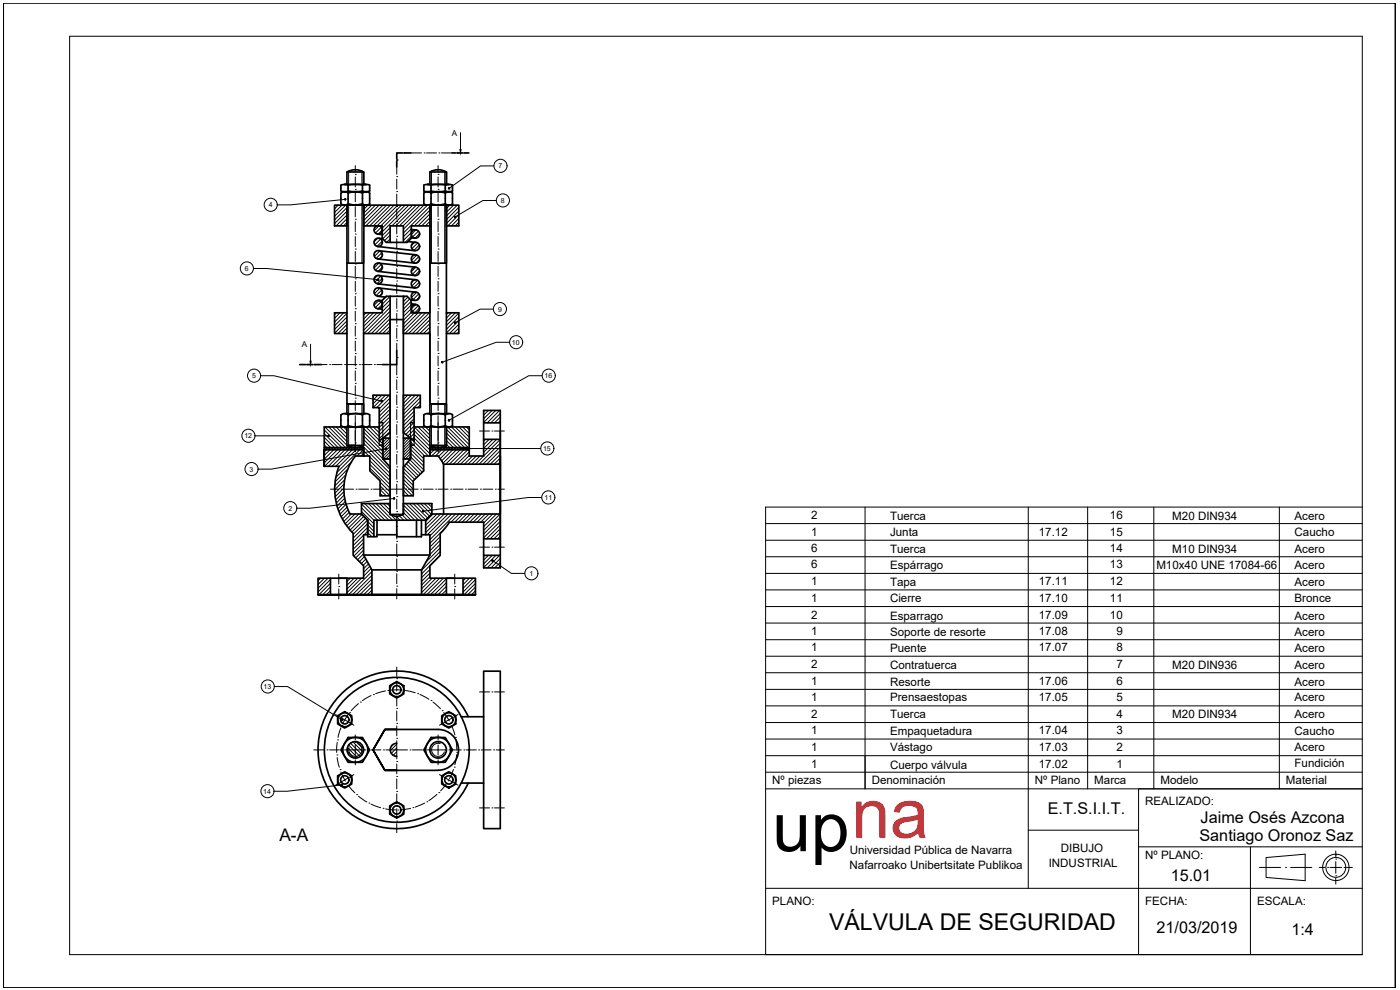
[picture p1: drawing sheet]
<svg xmlns="http://www.w3.org/2000/svg" width="420mm" height="297mm" viewBox="0 0 420 297" stroke-linecap="round" stroke-linejoin="round" font-family="sans-serif">
<!-- layer: 010_formato -->
<path d="M1 1h417.7v295.3h-417.7zM418.7 1v295.3" fill="none" stroke="#000" stroke-width=".34"/>
<!-- layer: 015_cajetin -->
<g fill="none" stroke="#000" stroke-width=".3">
<path d="M20.9 10.9h387.9v275.5h-387.9zM229.8 157.1h179M259.6 152.1v84.6M308.6 152.1v114.4M326.4 152.1v84.6M346.3 152.1v84.6M383.9 152.1v84.6M408.8 152.1h-179v134.3M229.8 177h179M229.8 167h179M229.8 172h179M229.8 162.1h179"/>
<path d="M229.8 196.9h179M229.8 186.9h179M229.8 191.9h179M229.8 182h179M229.8 216.8h179M229.8 206.8h179M229.8 211.8h179M229.8 201.8h179M229.8 236.7h179h-67.1v49.7M229.8 226.7h179M229.8 231.7h179M229.8 221.7h179"/>
<path d="M308.6 249.1h33.1M341.7 254.1h67.1M375.3 254.1v32.3M229.8 266.5h179"/>
</g>
<!-- layer: 010_formato -->
<g fill="#000">
<circle cx="418.7" cy="1" r=".17"/>
<circle cx="418.7" cy="296.3" r=".17"/>
</g>
<!-- layer: 031_linea_continua_fina -->
<g fill="none" stroke="#000" stroke-width=".3">
<path d="M104.6 51.4v3.9M108.6 51.4v3.9M129.5 51.4v3.9M133.5 51.4v3.9M104.6 61.6v17.4M108.6 61.6v17.4M129.5 61.6v17.4M133.5 61.6v17.4M104.1 133.6v.7M104.6 121.2v2.9M104.6 128.1v5.8M108.6 121.2v2.9"/>
<path d="M108.6 128.1v5.8M109.1 133.6v.7M113.8 132.2v1.4M114.9 126.8v4.6M123.2 126.8v4.6M124.3 132.2v1.4M129 133.6v.7M129.5 121.2v2.9M129.5 128.1v5.8M133.5 121.2v2.9M133.5 128.1v5.8M134 133.6v.7"/>
<path d="M107.3 223.1a1.97 1.97 0 0 1 1.2 2.5 1.97 1.97 0 0 1-2.5 1.3 1.97 1.97 0 0 1-1.2-2.5M132.1 223.1a1.97 1.97 0 0 0-2.5 1.3 1.97 1.97 0 0 0 1.3 2.5 1.97 1.97 0 0 0 2.5-1.3M380 257.3l11.7-1v7.9l-11.7-.9zM400.9 256.5h.1"/>
<circle cx="400.9" cy="260.2" r="4"/>
<circle cx="400.9" cy="260.2" r="2.98"/>
</g>
<!-- layer: 034_ejes -->
<g fill="none" stroke="#000" stroke-width=".3">
<path d="M106.6 56.8h.1M106.6 52.3h.1M106.6 49.7v1.9M106.6 53.1v3M106.6 57.6v2.9M119.1 53h.1M119.1 57.5h.1M119.1 50.1v2.2M119.1 53.8v2.9M119.1 58.3v2.9M123.3 45.9h3.2M127.3 45.9h.1"/>
<path d="M128 45.9h3M131.5 56.8h.1M131.5 52.3h.1M131.5 49.7v1.9M131.5 53.1v3M131.5 57.6v2.9M131.7 45.9h.1M132.5 45.9h3.2M106.6 79.2h.1M106.6 74.7h.1M106.6 70.2h.1M106.6 65.8h.1"/>
<path d="M106.6 61.3h.1M106.6 62v3M106.6 66.5v3M106.6 71v3M106.6 75.5v2.9M106.6 79.9v3M119.1 62h.1M119.1 66.4h.1M119.1 70.9h.1M119.1 75.4h.1M119.1 79.9h.1M119.1 62.7v3"/>
<path d="M119.1 67.2v3M119.1 71.7v2.9M119.1 76.1v3M131.5 79.2h.1M131.5 74.7h.1M131.5 70.2h.1M131.5 65.8h.1M131.5 61.3h.1M131.5 62v3M131.5 66.5v3M131.5 71v3M131.5 75.5v2.9"/>
<path d="M131.5 79.9v3M106.6 97.1h.1M106.6 92.6h.1M106.6 88.1h.1M106.6 83.7h.1M106.6 84.4v3M106.6 88.9v3M106.6 93.4v3M106.6 97.8v3M119.1 84.3h.1M119.1 88.8h.1M119.1 93.3h.1"/>
<path d="M119.1 97.8h.1M119.1 80.6v3M119.1 85.1v3M119.1 89.6v2.9M119.1 94v3M119.1 98.5v3M131.5 97.1h.1M131.5 92.6h.1M131.5 88.1h.1M131.5 83.7h.1M131.5 84.4v3M131.5 88.9v3"/>
<path d="M131.5 93.4v3M131.5 97.8v3M96.5 109.4h1.7M98.9 109.4h.1M99.7 109.4h2.9M103.4 109.4h.1M104.1 109.4h3M106.6 119.5h.1M106.6 115h.1M106.6 110.5h.1M106.6 106h.1M106.6 101.6h.1"/>
<path d="M106.6 102.3v3M106.6 106.8v3M106.6 111.3v3M106.6 115.7v3M107.9 109.4h.1M108.6 109.4h3M112.3 109.4h.1M113.1 109.4h1.7M119.1 102.2h.1M119.1 113.2h.1M119.1 117.7h.1M119.1 103v2.2"/>
<path d="M119.1 109.4v3.1M119.1 114v2.9M119.1 118.4v3M131.5 119.5h.1M131.5 115h.1M131.5 110.5h.1M131.5 106h.1M131.5 101.6h.1M131.5 102.3v3M131.5 106.8v3M131.5 111.3v3M131.5 115.7v3"/>
<path d="M106.6 132.9h.1M106.6 128.4h.1M106.6 124h.1M106.6 120.2v3M106.6 124.7v10.9M119.1 122.2h.1M119.1 126.6h.1M119.1 131.1h.1M119.1 135.6h.1M119.1 122.9v3M119.1 127.4v3M119.1 131.9v2.9"/>
<path d="M119.1 136.3v3M131.5 132.9h.1M131.5 128.4h.1M131.5 124h.1M131.5 120.2v3M131.5 124.7v10.9M143.9 129.3h3M147.6 129.3h.1M148.4 129.3h3M99.2 146.8h2.5M102.4 146.8h.1M103.2 146.8h2.9"/>
<path d="M106.9 146.8h.1M107.6 146.8h3M111.4 146.8h.1M112.1 146.8h3M115.8 146.8h.1M116.6 146.8h4.5M119.1 140.1h.1M119.1 144.5h.1M119.1 149h.1M119.1 153.5h.1M119.1 158h.1M119.1 140.8v3"/>
<path d="M119.1 145.3v3M119.1 149.8v2.9M119.1 154.2v3M119.1 158.7v3M121.8 146.8h.1M122.5 146.8h3M126.3 146.8h.1M127 146.8h3M130.8 146.8h.1M131.5 146.8h3M135.2 146.8h.1M136 146.8h3"/>
<path d="M139.7 146.8h.1M140.4 146.8h3M144.2 146.8h.1M144.9 146.8h3M148.7 146.8h.1M149.4 146.8h2M101.7 176h.1M101.7 172.3v2.9M101.7 176.7v3M119.1 162.4h.1M119.1 166.9h.1M119.1 171.4h.1"/>
<path d="M119.1 175.9h.1M119.1 163.2v3M119.1 167.7v2.9M119.1 172.1v3M119.1 176.6v3.1M136.5 176h.1M136.5 172.3v2.9M136.5 176.7v3M143.9 164.2h3M147.6 164.2h.1M148.4 164.2h3M100.7 214.4l1.1 .6"/>
<path d="M102.1 215.2h.1M102.3 218.4l-.8 2.9M102.4 215.4l2.1 1.2M102.6 217.7h.1M104.5 214.4l-1.6 2.6M104.8 216.8h.1M104.9 213.8h.1M105.1 217l1.1 .6M107.6 211.1l-2.2 2.1M108.1 210.7h.1M111.4 208.7l-2.6 1.5M112.1 208.4h.1"/>
<path d="M115.7 207.3l-2.9 .8M116.4 207.2h.1M119.1 217h.1M119.1 212.6h.1M119.1 208.1h.1M119.1 203.6h.1M119.1 200.2v2.7M119.1 204.3v3M119.1 208.8v3M119.1 213.3v3M119.1 217.8v3M120.2 207l-3 .1"/>
<path d="M120.9 207.1h.1M121.7 207.2l2.9 .7M125.3 208.1h.1M126 208.4l2.7 1.4M129.4 210.2h.1M129.9 210.7l2.3 1.9M132.7 213.2h.1M133 217l-1.1 .6M133.2 213.8l1.7 2.5M133.3 216.8h.1M135.2 217h.1M135.5 217.7l1 2.8"/>
<path d="M135.7 215.4l-2.1 1.2M136 215.2h.1M137.4 214.4l-1 .6M143.9 207.6h3M147.6 207.6h.1M148.4 207.6h3M94.2 225h3.2M98.2 225h.1M98.9 225h3M101.1 226.5h.1M101.2 222.8l-.2 3M101.2 227.3l.6 2.9"/>
<path d="M101.3 222h.1M101.8 235l-1.1 .6M102.1 230.9h.1M102.1 234.8h.1M102.3 231.6l1.4 2.8M102.6 225h.1M103.4 225h6.4M104.1 235h.1M104.5 235.6l2 2.3M104.5 233.4l-2.1 1.2M104.8 233.2h.1M106.2 232.4l-1.1 .6"/>
<path d="M106.6 222.8h.1M106.6 227.2h.1M106.6 220.5v1.5M106.6 223.5v3M106.6 228v1.5M107 238.4h.1M107.6 238.9l2.5 1.7M110.6 225h.1M111.4 225h2.9M115.1 225h.1M115.8 225h6.5M119.1 221.5h.1"/>
<path d="M119.1 228.5h.1M119.1 233h.1M119.1 237.4h.1M119.1 222.3v5.4M119.1 229.2v3M119.1 233.7v3M119.1 238.2v3M123 225h.1M123.8 225h3M127.5 225h.1M128.3 225h5.7M131.1 238.3l-2.4 1.9"/>
<path d="M131.5 222.8h.1M131.5 227.2h.1M131.5 220.5v1.5M131.5 223.5v3M131.5 228v1.5M131.7 237.8h.1M131.9 232.4l1.1 .6M133.3 233.2h.1M133.6 233.4l2.1 1.2M134.1 235l-1.9 2.3M134.5 234.3h.1M134.7 225h.1"/>
<path d="M135.5 225h3M136 234.8h.1M136.1 230.9l-1.2 2.7M136.3 230.2h.1M136.4 235l1 .6M136.7 221.2h.1M136.8 222l.3 3M137 226.4l-.5 3M137.1 225.7h.1M139.2 225h.1M139.9 225h3M143.7 225h.1"/>
<path d="M144.4 225h3M148.2 225h.1M148.9 225h2.5M110.7 241h.1M111.4 241.3l2.8 1.1M115 242.5h.1M115.7 242.7l3 .3M119.1 241.9h.1M119.1 246.4h.1M119.1 242.7v2.9M119.1 247.1v2.8M119.5 243h.1"/>
<path d="M123.2 242.5l-3 .5M123.9 242.3h.1M127.5 241l-2.8 1.1M128.1 240.6h.1M143.9 242.4h3M147.6 242.4h.1M148.4 242.4h3M400.9 257.8h.1M400.9 255.3v1.7M400.9 258.5v3.5M378 260.3h6.3M385.8 260.3h.1"/>
<path d="M387.3 260.3h6.4M395.9 260.3h1.8M398.4 260.3h.1M399.1 260.3h3.5M400.9 262.8h.1M400.9 263.5v1.8M403.4 260.3h.1M404.1 260.3h1.8"/>
</g>
<!-- layer: 030_linea_continua_gruesa -->
<g fill="none" stroke="#000" stroke-width=".51">
<path d="M103.4 57.6h6.4M103.4 55.3h6.4M104.2 51.6a5 5 0 0 1 4.9 0M104.5 55.5v1.8M104.5 58v3.1M108.8 57.9a1.67 1.67 0 0 1 2.1 0v3.2a1.62 1.62 0 0 1-2.1 .1M108.8 55.5v1.8M108.8 58v3.1M108.8 55.6l1.3-.3 .8 .3v1.7l-1.3 .2-.8-.2M108.8 55.5l-1.8-.2-2.5 .3-1.7-.2-.4 .2-.1 1.7 .9 .2 1.3-.2 2.5 .2 1.8-.2M108.8 57.9l-2.5-.4-1.8 .4a1.67 1.67 0 0 0-2.2 0v3.2a1.69 1.69 0 0 0 2.2 .1l2.5 .3 1.8-.4M109.1 51.6v3.7v-3.7h-5v3.7"/>
<path d="M128.3 57.6h6.4M128.3 55.3h6.4M129 51.6a4.9 4.9 0 0 1 5 0v3.7v-3.7h-5v3.7M129.3 57.9l1.9-.4 2.4 .4v3.2l-2.4 .4-1.9-.4M129.3 55.5l2.5-.2 1.8 .2v1.8l-2.4 .2-1.9-.2M129.3 55.6l-.8-.3-1.3 .3v1.7l1.3 .2 .8-.2M129.4 55.5v1.8M129.4 58v3.1M129.4 57.9a1.67 1.67 0 0 0-2.2 0v3.2a1.62 1.62 0 0 0 2.2 .1M133.7 57.9a1.67 1.67 0 0 1 2.1 0M133.7 55.6l1.3-.3 .8 .3v1.7l-1.3 .2-.8-.2M135.8 58v3.1"/>
<path d="M103.4 61.6h31.3M104.1 79h5v-17.4v62.5v-2.9h-5M104.1 67.8h-3.7v-6.2h3.7v62.5M109.1 67.8h5.6v3.7l1.2 1.2h6.3l1.2-1.2v-3.7h5.6M113.3 77.7l11.2 1.3M113.3 74l11.2 1.2M113.3 70.2l1.4 .2M113.6 79l11.2 1.2M113.6 75.2l11.2 1.3M113.6 71.5l1.2 .1M113.6 67.8l1.1 .1M117.1 72.7v-4.9h4v4.9"/>
<path d="M122.4 72.5l2.4 .2M123.4 71.4l1.1 .1M123.4 68.8l1.4 .2M129 61.6v62.5M133.7 61.2a1.67 1.67 0 0 0 2.1 0M134 61.6v17.4h-5M134 61.6v62.5v-2.9h-5M134 61.6h3.7v6.2h-3.7M104.1 93.9h-3.7v6.2h3.7M109.1 93.9h5.6v-3.8l1.2-1.2h6.3l1.2 1.2v3.8h5.6M113.3 92.6l1.4 .2M113.3 88.9l2.4 .3"/>
<path d="M113.3 85.2l11.2 1.2M113.3 81.4l11.2 1.3M113.6 90.1l1.1 .2M113.6 86.4l11.2 1.3M113.6 82.7l11.2 1.2M117.1 88.9v65.4M117.1 95.9h4M121.1 88.9v65.4l-2 .8-2-.8M123.3 90l1.2 .1M123.4 93.7l1.1 .2M123.4 91.2l1.4 .2M134 93.9h3.7v6.2h-3.7"/>
<path d="M109.1 100.1h8M117.1 118.6h-5.1v3.7h1.8v9.9l3.3-2.4M121.1 118.6h5v3.7h-1.8v9.9l-3.2-2.4zM121.1 100.1h7.9M97.3 139.9h4.4a18.7 18.7 0 0 0 4.3 20.2v6.5l3.1 3.2v3.7h-13.7v4.9M103.4 124.1h6.4M104.1 133.6h5v-5.5v5.5M104.1 128.1v5.5M104.2 133.6a5 5 0 0 0 4.9 0M104.5 124.5v3.2M104.6 133.6h2M104.6 121.2h4"/>
<path d="M104.6 133.9v.4M106.6 136.8h2.5M106.7 136.8a15.9 15.9 0 0 0-1.7 17.4h3.5M108.6 133.9v.4M108.8 124.5a1.67 1.67 0 0 1 2.1 0v3.2a1.7 1.7 0 0 1-2.1 0M108.8 124.5v3.2M108.8 124.5l-2.5-.4-1.8 .4a1.67 1.67 0 0 0-2.2 0v3.2a1.77 1.77 0 0 0 2.2 0l1.8 .4 2.5-.4M109.1 136.8h1.9v4.5l3.1 3v4.5h3v-8.6l-2.2-2.5M109.1 135h-11.8v4.9v-5.6h11.8v2.5M113.8 128.1h-16.5v6.2h11.8v2.5M113.8 126.8h1.1M113.8 133.6h1.1"/>
<path d="M114.9 137.7h2.2M117.1 131.4h-2.2v6.3M121.1 131.4h2.1M123.2 131.4v6.3l-2.1 2.5M123.2 126.8h1.1M123.2 131.4v6.3h-2.1M123.2 133.6h1.1M124.3 128.1h16.5v6.2h-11.8M128.3 124.1h6.4M129 128.1v5.5h5v-5.5v5.5a5.1 5.1 0 0 1-5 0M129 134.3v2.5h-1.8v4.5l-3.2 3v4.5h-2.9M129 135h11.8v1.8h4.3v-13.7h5v47.3h-5v-13.7h-10.3"/>
<path d="M129 134.3h11.8v.7M129 134.3v2.5h2.5M129.3 124.5l2.5-.4 1.8 .4v3.2l-2.4 .4-1.9-.4M129.4 124.5v3.2M129.4 124.5a1.67 1.67 0 0 0-2.2 0v3.2a1.7 1.7 0 0 0 2.2 0M129.5 133.6h2M129.5 121.2h4M129.5 133.9v.4M131.5 136.8l1.6 2.5M133.5 133.9v.4M133.7 124.5a1.67 1.67 0 0 1 2.1 0M133.7 127.7a1.67 1.67 0 0 0 2.1 0"/>
<path d="M135.8 124.5v3.2M145.1 131.8h5M145.1 126.9h5M108.5 154.2l1.8 1.9v4.9h2.8v-4.9M117.1 151.1h-8.6v3.1M119.1 156.1v4.9h7.4v-4.9M125 156.1v4.9M127.7 156.1v4.3M127.7 156.1h-15.5v4.9M129.6 154.2h20.5v-14.9h-17v14.9M129.6 154.2v-3.1h-8.5v3.2h-4M129.6 154.2l-1.9 1.9"/>
<path d="M134.9 156.7l-2.8 3.4v6.5l-3.1 3.2v3.7h13.7v4.9M99.2 173.5v4.9h4.9v-4.9h-2.4M101.7 178.4h34.8M109.1 166.5h19.9M110.3 160.4h-1.2v6.1l2.5 4.5v7.4h7.5M111.6 171h14.9M113.1 160.4h6M119.1 178.4h-23.7h23.7M119.1 178.4h23.6h-23.6M126.5 160.4h2.5v6.1l-2.5 4.5v7.4h-7.4M136.5 173.5h-2.5v4.9h5v-4.9M145.1 166.6h5"/>
<path d="M145.1 161.7h5M101.3 214.8l2.1-1.3 2.2 1.3v2.4l-2.2 1.2-2.1-1.2zM117 205.7l2.1-1.2 2.1 1.2v2.5l-2.1 1.2-2.1-1.2zM119.1 218.9h12.4M131.5 218.9a6.1 6.1 0 0 1 6.1 6.1 6.1 6.1 0 0 1-6.1 6.1M132.6 214.8l2.1-1.3 2.1 1.3v2.4l-2.1 1.2-2.1-1.2zM138.4 215.1h6.7M140.5 215a23.6 23.6 0 0 0-36.1-8.6 23.6 23.6 0 0 0 0 37.1 23.6 23.6 0 0 0 36.1-8.6M145.1 201.4h5v47.2h-5zM101.3 232.8l2.1-1.2 2.2 1.2v2.4l-2.2 1.2-2.1-1.2zM104.5 221.3h4.3l2.1 3.7-2.1 3.7h-4.3l-2.2-3.7zM119.1 231.1h-3.6l-3.5-6.1 3.5-6.1h3.6h-3.6l-3.5 6.1 3.5 6.1h16"/>
<path d="M119.1 223a1.97 1.97 0 0 0-2 2 1.97 1.97 0 0 0 2 1.9M129.4 221.3h4.2l2.2 3.7-2.2 3.7h-4.2l-2.2-3.7zM132.6 232.8l2.1-1.2 2.1 1.2v2.4l-2.1 1.2-2.1-1.2zM138.4 235h6.7M117 241.8l2.1-1.2 2.1 1.2v2.5l-2.1 1.1-2.1-1.1z"/>
<circle cx="113.5" cy="72.7" r="1.25"/>
<circle cx="113.5" cy="69" r="1.25"/>
<circle cx="113.5" cy="76.4" r="1.25"/>
<circle cx="124.7" cy="73.9" r="1.25"/>
<circle cx="124.7" cy="77.7" r="1.25"/>
<circle cx="124.7" cy="70.2" r="1.25"/>
<circle cx="113.5" cy="87.6" r="1.25"/>
<circle cx="113.5" cy="80.2" r="1.25"/>
<circle cx="113.5" cy="91.4" r="1.25"/>
<circle cx="113.5" cy="83.9" r="1.25"/>
<circle cx="124.7" cy="85.2" r="1.25"/>
<circle cx="124.7" cy="92.6" r="1.25"/>
<circle cx="124.7" cy="88.9" r="1.25"/>
<circle cx="124.7" cy="81.4" r="1.25"/>
<circle cx="103.5" cy="216" r="2.1"/>
<circle cx="103.5" cy="216" r="1.25"/>
<circle cx="119.1" cy="206.9" r="2.1"/>
<circle cx="119.1" cy="206.9" r="1.25"/>
<circle cx="134.7" cy="216" r="2.1"/>
<circle cx="134.7" cy="216" r="1.25"/>
<circle cx="103.5" cy="234" r="2.1"/>
<circle cx="103.5" cy="234" r="1.25"/>
<circle cx="106.6" cy="225" r="3.7"/>
<circle cx="106.6" cy="225" r="2.48"/>
<circle cx="119.1" cy="225" r="21.7"/>
<circle cx="131.5" cy="225" r="3.7"/>
<circle cx="131.5" cy="225" r="2.48"/>
<circle cx="134.7" cy="234" r="2.1"/>
<circle cx="134.7" cy="234" r="1.25"/>
<circle cx="119.1" cy="243" r="2.1"/>
<circle cx="119.1" cy="243" r="1.25"/>
</g>
<!-- layer: 035_rayados_sombreados -->
<g fill="none" stroke="#000" stroke-width=".3">
<path d="M101.5 61.6l-1.1 1.1M102.6 61.6l-2.2 2.2M103.7 61.6l-3.3 3.3M104.1 62.3l-3.7 3.7M104.1 63.4l-3.7 3.7M104.1 64.5l-3.2 3.3M104.1 65.6l-2.1 2.2M104.1 66.7l-1 1.1M109.3 61.6l-.2 .2M110.4 61.6l-1.3 1.3M111.6 61.6l-2.5 2.4M112.7 61.6l-3.6 3.5"/>
<path d="M112.8 75.4l-.4 .4M113.4 71.5l-1.2 1.1M113.7 67.8l-1.4 1.5M113.7 79l-1.4 1.4M113.8 61.6l-4.7 4.6M114 75.3l-1.7 1.7M114.2 71.8l-1.7 1.7M114.4 68.2l-1.7 1.7M114.4 79.4l-1.8 1.7M114.5 75.9l-1.6 1.7M114.6 76.9l-.7 .7M114.7 72.4l-1.6 1.5"/>
<path d="M114.7 69l-1.2 1.2M114.9 61.6l-5.8 5.8M116 61.6l-6.2 6.2M117.1 68.3l-2.4 2.4M117.1 69.4l-2.2 2.2M117.1 71.7l-1.1 1M117.1 70.5l-1.7 1.7M117.2 61.6l-6.3 6.2M118.3 61.6l-6.3 6.2M119.4 61.6l-6.3 6.2M120.5 61.6l-6.2 6.2M121.6 61.6l-6.9 6.9"/>
<path d="M122.7 61.6l-8 8M123.4 68.7l-2.3 2.3M123.4 69.8l-2.3 2.3M123.4 70.9l-1.8 1.8M123.9 61.6l-6.3 6.2M124.4 72.8l-1 .9M124.8 69l-1.4 1.4M125 61.6l-6.3 6.2M125.1 76.5l-1.6 1.6M125.3 72.9l-1.7 1.7M125.5 69.4l-1.7 1.7M125.7 77l-1.7 1.7"/>
<path d="M125.8 73.5l-1.6 1.6M125.9 70.1l-1.4 1.4M125.9 77.9l-1 1M126.1 61.6l-6.2 6.2M127.2 61.6l-6.2 6.2M128.3 61.6l-7.2 7.2M129 62l-7.9 7.9M129 63.1l-4.7 4.7M129 64.2l-3.5 3.6M129 65.3l-2.4 2.5M129 66.4l-1.3 1.4M129 67.6l-.2 .2"/>
<path d="M135 61.6l-1 1M136.1 61.6l-2.1 2.1M137.2 61.6l-3.2 3.2M137.7 62.2l-3.7 3.7M137.7 63.3l-3.7 3.8M137.7 64.4l-3.3 3.4M137.7 65.5l-2.2 2.3M137.7 66.7l-1.1 1.1M101 93.9l-.6 .5M102.1 93.9l-1.7 1.6M103.2 93.9l-2.8 2.7M104.1 94l-3.7 3.7"/>
<path d="M104.1 95.1l-3.7 3.7M104.1 96.3l-3.7 3.7M104.1 97.4l-2.7 2.7M104.1 98.5l-1.6 1.6M104.1 99.6l-.4 .5M109.9 93.9l-.8 .7M111 93.9l-1.9 1.9M112.1 93.9l-3 3M112.6 86.7l-.1 .1M113.2 93.9l-4.1 4.1M113.3 82.7l-1.1 1.1M113.7 90.2l-1.4 1.4"/>
<path d="M113.9 86.5l-1.6 1.6M114.2 82.9l-1.7 1.8M114.3 93.9l-5.2 5.2M114.4 90.6l-1.8 1.7M114.5 87l-1.7 1.7M114.6 88.1l-.7 .7M114.7 83.6l-1.6 1.5M114.7 80.2l-1.2 1.2M114.7 91.4l-1.3 1.2M116 88.9l-1.3 1.2M117.1 95.6l-4.5 4.5M117.1 88.9l-2.4 2.4"/>
<path d="M117.1 90l-2.4 2.4M117.1 91.1l-2.4 2.4M117.1 92.2l-7.9 7.9M117.1 93.4l-6.8 6.7M117.1 94.5l-5.7 5.6M117.1 96.7l-3.4 3.4M117.1 97.8l-2.3 2.3M117.1 98.9l-1.2 1.2M121.5 88.9l-.4 .5M122.4 89.2l-1.3 1.3M123 89.7l-1.9 1.9M123.4 90.4l-2.3 2.4"/>
<path d="M123.4 91.5l-2.3 2.4M123.4 92.6l-2.3 2.4M123.4 93.7l-2.3 2.4M124.3 83.9l-.8 .9M124.4 93.9l-3.3 3.3M124.7 80.2l-1.3 1.3M124.7 91.4l-1.3 1.3M125 87.7l-1.5 1.6M125.3 84.1l-1.7 1.7M125.5 91.7l-1.7 1.8M125.5 93.9l-4.4 4.4M125.5 80.6l-1.7 1.7"/>
<path d="M125.7 88.2l-1.8 1.7M125.8 84.7l-1.6 1.6M125.9 89.1l-1 1M125.9 81.3l-1.4 1.4M125.9 92.5l-1.4 1.4M126.6 93.9l-5.5 5.5M127.7 93.9l-6.2 6.2M128.8 93.9l-6.2 6.2M129 94.8l-5.2 5.3M129 95.9l-4.1 4.2M129 97.1l-3 3M129 98.2l-1.9 1.9"/>
<path d="M129 99.3l-.8 .8M134.4 93.9l-.4 .4M135.5 93.9l-1.5 1.5M136.7 93.9l-2.7 2.7M137.7 93.9l-3.7 3.8M137.7 95l-3.7 3.8M137.7 96.2l-3.7 3.7M137.7 97.3l-2.8 2.8M137.7 98.4l-1.7 1.7M137.7 99.5l-.6 .6M112.3 118.6l-.3 .4M113.4 118.6l-1.4 1.5"/>
<path d="M114.6 118.6l-2.6 2.6M115.7 118.6l-3.7 3.7M116.8 118.6l-3.7 3.7M117 100.1h.1M117.1 119.4l-3.3 3.2M121.3 118.6l-.2 .2M122.4 118.6l-1.3 1.3M123.5 118.6l-2.4 2.4M124.6 118.6l-3.5 3.5M125.7 118.6l-4.6 4.7M126.1 119.3l-5 5.1M97.3 133.5l.9 .8"/>
<path d="M97.3 132.3l2 2M97.3 131.2l3.1 3.1M97.3 130.1l4.2 4.2M97.3 129l5.3 5.3M97.4 134.3l-.1 .2M97.5 128.1l6.2 6.2M97.9 135l-.6 .6M98.2 134.3l-.6 .7M98.7 128.1l5.4 5.5M99 135l-1.7 1.7M99.1 134.3l-.6 .7M99.8 128.1l4.3 4.4"/>
<path d="M99.9 134.3l-.6 .7M100.8 134.3l-3.5 3.5M100.9 128.1l3.2 3.3M101.2 135l-3.9 3.9M101.6 134.3l-.6 .7M102 128.1l2.1 2.2M102.4 135l-5 4.9M102.4 134.3l-.6 .7M103.1 128.1l1 1M103.3 134.3l-.7 .7M104.1 134.3l-5.6 5.6M104.3 133.7l.3 .4"/>
<path d="M104.6 135l-5 4.9M105 134.3l-.7 .7M105.4 138.7l-4.7 4.6M105.7 135l-5 4.9M105.8 134.3l-.6 .7M106.6 134.3l-.6 .7M107.5 134.3l-5.9 5.9M108 135l-6.9 6.8M108.3 134.3l-.6 .7M108.8 133.8l8.3 8.3M109.1 135l-1.9 1.8M109.1 128.5l5.8 5.8"/>
<path d="M109.1 136.4l.5 .4M109.1 135.2l1.6 1.6M109.1 133l8 7.9M109.1 131.9l5.8 5.7M109.1 130.8l5.8 5.7M109.1 129.6l5.8 5.8M109.1 134.4l-.6 .6M109.1 136l-.8 .8M109.8 128.1l4 4M110.9 128.1l2.9 2.9M111 139.3l6.1 6.1M111 138.2l6.1 6.1"/>
<path d="M111 137.1l6.1 6.1M112 128.1l1.8 1.8M113.1 128.1l.7 .7M113.9 132.2l1 1M114.5 131.7l.4 .3M115.3 131.4l-.4 .5M116.2 131.4l-1.3 1.4M117 131.4l-2.1 2.2M117.1 120.5l-3.3 3.3M117.1 121.7l-3.3 3.2M117.1 122.8l-3.3 3.2M117.1 123.9l-3.3 3.2"/>
<path d="M117.1 125l-3.3 3.2M117.1 126.1l-3.3 3.3M117.1 127.3l-3.3 3.2M117.1 128.4l-3.3 3.2M117.1 129.5l-1.3 1.3M117.1 132.2l-2.2 2.3M117.1 133.1l-2.2 2.2M117.1 133.9l-2.2 2.2M117.1 134.7l-2.2 2.2M117.1 135.6l-2.1 2.1M117.1 136.4l-1.2 1.3M117.1 137.3l-.4 .4"/>
<path d="M121.2 131.4l-.1 .2M121.4 139.7l3.6 3.6M121.9 139.1l3.7 3.6M122 131.4l-.9 1.1M122.5 138.6l3.7 3.6M122.9 131.4l-1.8 1.9M123 137.9l3.7 3.8M123.2 132.6l4.3 4.2M123.2 131.5l5.4 5.3M123.2 137.1l4 3.9M123.2 135.9l4 4M123.2 134.8l4 3.9"/>
<path d="M123.2 133.7l4 3.9M123.2 132l-2.1 2.2M123.2 132.8l-2.1 2.2M123.2 133.6l-2.1 2.2M123.2 134.5l-2.1 2.2M123.2 135.3l-2.1 2.2M123.2 136.1l-1.5 1.6M123.2 137l-.7 .7M124.3 126.7l-3.2 3.1M124.3 127.8l-2.5 2.5M124.3 128.9l-1.9 1.9M124.3 130.1l-1.3 1.2"/>
<path d="M124.3 129.2l5.1 5.1M124.3 123.4l-3.2 3.2M124.3 124.5l-3.2 3.2M124.3 125.6l-3.2 3.3M124.3 131.2l-.6 .6M124.3 131.4l4.7 4.7M124.3 130.3l4.7 4.7M124.3 128.1l4.7 4.7M125.5 128.1l3.5 3.6M126.1 120.4l-5 5.1M126.1 121.5l-.8 .8M126.6 128.1l2.4 2.5"/>
<path d="M127.7 128.1l1.3 1.3M128.8 128.1l.2 .2M129.2 135l-.2 .1M129.2 134.3l-.2 .2M130.1 134.3l-.7 .7M130.9 134.3l-1.9 1.9M131.4 135l-1.9 1.8M131.8 134.3l-.7 .7M132.5 135l-1.8 1.8M132.6 134.3l-.6 .7M133.4 134.3l-.6 .7M133.5 133.9l.4 .4"/>
<path d="M134 133.3l1 1M134 132.2l2.1 2.1M134 131.1l3.2 3.2M134 129.9l4.4 4.4M134 128.8l5.5 5.5M134.3 134.3l-2.7 2.7M134.4 128.1l6.2 6.2M134.8 135l-2.7 2.6M135.1 134.3l-.6 .7M135.5 128.1l5.3 5.3M135.9 135l-3.4 3.3M136 134.3l-.7 .7"/>
<path d="M136.6 128.1l4.2 4.2M136.8 134.3l-.6 .7M137.6 134.3l-4.6 4.7M137.7 128.1l3.1 3.1M138.1 135l-4.3 4.3M138.5 134.3l-.7 .7M138.8 128.1l2 2M139.2 135l-4.3 4.3M139.3 134.3l-.6 .7M139.9 128.1l.9 .8M140.1 134.3l-.6 .7M140.8 134.5l-4.8 4.8"/>
<path d="M140.8 135.6l-3.7 3.7M140.8 136.7l-2.6 2.6M141.8 136.8l-2.5 2.5M142.9 136.8l-2.5 2.5M144 136.8l-2.4 2.5M145.4 123.1l-.3 .3M145.7 131.8l-.6 .5M146.6 123.1l-1.5 1.4M146.8 131.8l-1.7 1.7M147.7 123.1l-2.6 2.5M147.9 131.8l-2.8 2.8M148.8 123.1l-3.7 3.6"/>
<path d="M149 131.8l-3.9 3.9M149.9 123.1l-3.7 3.8M150.1 133l-6.3 6.3M150.1 124l-2.8 2.9M150.1 125.1l-1.7 1.8M150.1 126.2l-.6 .7M150.1 131.8l-7.4 7.5M150.1 134.1l-5.2 5.2M150.1 135.2l-4.1 4.1M150.1 136.3l-3 3M150.1 137.4l-1.8 1.9M150.1 138.6l-.7 .7"/>
<path d="M103.2 146.5l-2.6 2.6M103.2 147.6l-2.5 2.4M103.2 145.3l-2.8 2.7M103.2 148.6l-2.3 2.4M103.4 144l-3 2.9M103.4 149.6l-2.3 2.2M103.6 150.5l-2.2 2.2M103.7 142.5l-3.3 3.3M103.8 151.3l-2.1 2.2M104.1 152.2l-2.1 2.1M104.3 140.8l-3.8 3.8M104.4 153l-2.1 2.1"/>
<path d="M104.8 153.8l-2.1 2M105.4 154.2l-2.2 2.3M106.5 154.2l-2.9 3M107.7 154.2l-3.7 3.6M108.5 153.5l3.7 3.7M108.5 152.4l3.7 3.7M108.5 151.2l4.9 4.9M108.7 154.3l-4.2 4.2M109.2 154.9l-4.1 4.1M109.5 151.1l5 5M109.8 155.5l-4.2 4.1M110.3 156l-4.3 4.4"/>
<path d="M110.3 157.1l-4.3 4.4M110.3 158.2l-4.3 4.4M110.3 159.3l-1 1.1M110.3 159.8l1.3 1.2M110.3 158.7l1.9 1.8M110.3 157.6l1.9 1.8M110.3 156.5l1.9 1.8M110.6 151.1l5 5M111 140.4l6.1 6.1M111.7 151.1l5 5M112.8 151.1l5 5M113.9 151.1l3.2 3.1"/>
<path d="M114.1 148l.7 .8M114.1 146.9l1.8 1.9M114.1 145.8l2.9 3M114.1 144.7l3 3M115 151.1l2.1 2M116.2 151.1l.9 .9M117.2 154.4l1.7 1.7M119 155.1l1 1M119.9 154.8l1.2 1.3M120.7 154.5l1.6 1.6M121.1 151.5l4.5 4.6M121.1 148.3l.4 .5"/>
<path d="M121.1 147.2l1.5 1.6M121.1 146.1l2.7 2.7M121.1 144.9l2.9 3M121.1 143.8l2.9 3M121.1 142.7l2.9 3M121.1 141.6l2.9 3M121.1 140.5l3.3 3.3M121.1 153.8l2.3 2.3M121.1 152.6l3.4 3.5M121.8 151.1l4.9 5M122.9 151.1l4.9 4.9M124 151.1l4.4 4.4"/>
<path d="M125.1 151.1l3.8 3.8M126.2 151.1l3.3 3.2M127.3 151.1l2.3 2.3M128.5 151.1l1.1 1.2M129.6 151.1v.1M130 154.2l-2.3 2.3M131.1 154.2l-3.4 3.4M132.2 154.2l-4.5 4.5M133.3 154.2l-5.6 5.6M133.6 158.5l-4.6 4.5M134.5 154.2l-6.2 6.2M135.6 154.2l-6.6 6.6"/>
<path d="M136.7 154.2l-7.7 7.7M137.8 154.2l-2.5 2.5M138.9 154.2l-2.4 2.5M140.1 154.2l-2.5 2.5M141.2 154.2l-2.5 2.5M142.3 154.2l-2.5 2.5M143.4 154.2l-2.5 2.5M144.5 154.2l-2.5 2.5M145.7 154.2l-2.5 2.5M146.8 154.2l-2.5 2.5M147.9 154.2l-2.8 2.7M149 154.2l-3.9 3.8"/>
<path d="M150.1 154.2l-5 4.9M150.1 155.3l-5 5M150.1 156.4l-5 5M150.1 157.5l-4.1 4.2M150.1 158.6l-3 3.1M150.1 159.8l-1.9 1.9M96.2 173.5l-.8 .7M97.4 173.5l-2 1.9M98.5 173.5l-3.1 3M99.2 173.9l-3.8 3.7M99.2 175l-3.5 3.4M99.2 176.1l-2.4 2.3"/>
<path d="M99.2 177.2l-1.3 1.2M99.2 178.4h-.2M105.1 173.5l-1 1M106.3 173.5l-2.2 2.1M107.4 173.5l-3.3 3.2M108.5 173.5l-4.4 4.3M109.1 162.8l-3.1 3.1M109.1 160.6l-3.1 3.1M109.1 161.7l-3.1 3.1M109.1 164l-2.9 2.8M109.1 165.1l-2.3 2.3M109.1 166.2l-1.8 1.8"/>
<path d="M109.4 167l-1.5 1.5M109.8 167.7l-1.4 1.4M110.2 168.4l-1.2 1.2M110.3 160.9l.2 .1M110.6 169.2l-1.5 1.4M111 169.9l-1.9 1.8M111.4 170.6l-2.3 2.3M111.6 171.5l-7 6.9M111.6 172.6l-5.8 5.8M111.6 173.7l-4.7 4.7M111.6 174.8l-3.6 3.6M111.6 176l-2.5 2.4"/>
<path d="M111.6 177.1l-1.4 1.3M111.6 178.2l-.3 .2M129 170.9l-2.5 2.4M129 172l-2.5 2.5M129 173.1l-2.5 2.5M129.7 173.5l-3.2 3.2M130.8 173.5l-4.3 4.3M131.9 173.5l-4.9 4.9M132.1 161l-3.1 3.1M132.1 162.1l-3.1 3.2M132.1 163.3l-3.1 3.1M132.1 164.4l-4.3 4.3"/>
<path d="M132.1 165.5l-5.6 5.6M132.1 166.6l-5.6 5.6M133.1 173.5l-5 4.9M134 173.7l-4.8 4.7M134 174.8l-3.7 3.6M134 175.9l-2.6 2.5M134 177l-1.4 1.4M134 178.1l-.3 .3M139.8 173.5l-.8 .8M140.9 173.5l-1.9 1.9M142 173.5l-3 3M142.7 173.9l-3.7 3.7"/>
<path d="M142.7 175l-3.4 3.4M142.7 176.1l-2.3 2.3M142.7 177.2l-1.2 1.2M142.7 178.4h-.1M145.5 166.6l-.4 .4M146.6 166.6l-1.5 1.5M147.7 166.6l-2.6 2.6M148.8 166.6l-3.7 3.7M149.9 166.6l-3.7 3.8M150.1 167.6l-2.8 2.8M150.1 168.7l-1.7 1.7M150.1 169.8l-.6 .6"/>
<path d="M150.1 160.9l-.8 .8M104.2 225.3l2.1 2.2M104.3 224.3l3 3.1M104.6 223.5l3.5 3.5M105.2 223l3.5 3.4M105.9 222.6l3.1 3.1M107 222.5l2.1 2.1M117.7 223.5l-.1 .1M119.1 223.3l-2 2M119.1 224.4l-1.7 1.7M119.1 225.6l-1.1 1.1M119.1 226.7l-.4 .2"/>
</g>
<!-- layer: 040_cotas. -->
<g fill="none" stroke="#000" stroke-width=".3">
<path d="M138.2 39.8v5.1M103.6 59.8l-16.4 1.7h-4M148.2 49.8h-4l-9.4 6.7M148.9 60.2h-4l-8.3 4.9M76.1 80.6h3.9l33.5 3.3M148 92.8h-3.9l-7.5 4M78.2 112.7h4l32.3 7.7M93.2 103.3v5.1M152.9 102.7h-4l-16.2 6M162.7 112.7h-4l-24 13.4M76.5 130.8h22.1M115.9 134.6l-34.5 6.2h-3.9"/>
<path d="M138.6 134.6h23.6M118.3 149.6l-25.2 2.9h-4M162.5 149.3h-3.9l-31.6 4.1M147.8 168.2l5.7 3.8h4M82.3 206h4l16.4 10M102.6 235.5l-16.4 1.9h-4"/>
<circle cx="150.2" cy="49.8" r="1.97"/>
<circle cx="81.2" cy="61.4" r="1.97"/>
<circle cx="150.9" cy="60.1" r="1.97"/>
<circle cx="74.1" cy="80.5" r="1.97"/>
<circle cx="150" cy="92.7" r="1.97"/>
<circle cx="76.2" cy="112.7" r="1.97"/>
<circle cx="154.9" cy="102.7" r="1.97"/>
<circle cx="164.7" cy="112.7" r="1.97"/>
<circle cx="74.6" cy="130.7" r="1.97"/>
<circle cx="164.3" cy="134.6" r="1.97"/>
<circle cx="75.5" cy="140.7" r="1.97"/>
<circle cx="87.1" cy="152.5" r="1.97"/>
<circle cx="164.6" cy="149.2" r="1.97"/>
<circle cx="159.5" cy="172" r="1.97"/>
<circle cx="80.4" cy="206" r="1.97"/>
<circle cx="80.3" cy="237.4" r="1.97"/>
</g>
<g fill="#000" stroke="#000" stroke-width=".3">
<path d="M134.8 56.5l.1-.1zM138 44.9h.4l-.2 1zM136.5 65l.1 .1zM113.4 84l.1-.1zM136.6 96.8l.1-.1zM93 108.4h.4l-.2 1zM114.5 120.2v.2zM115.9 134.6l-.1 .1zM134.6 126.2l.1-.1zM127 153.4l.1 .1zM147.8 168.2l-.1 .1zM102.8 215.9l-.1 .1z"/>
<path d="M102.6 235.5l-.1 .1z"/>
</g>
<!-- layer: 060_plano_de_corte -->
<path d="M119.1 48.3v1.8M120.8 45.9h-1.7v1.7M121.5 45.9h1.8M135.7 45.9h1M137.4 45.9h1.6M139.7 45.9h1M89.9 109.4h1.8M92.4 109.4h1.5M94.7 109.4h1.8M114.8 109.4h1.8M119.1 107.7v1.7h-1.8M119.1 105.2v1.7" fill="none" stroke="#000" stroke-width=".51"/>
<g fill="#000">
<circle cx="119.1" cy="48" r=".25"/>
<circle cx="121.2" cy="45.9" r=".25"/>
<circle cx="137.1" cy="45.9" r=".25"/>
<circle cx="139.3" cy="45.9" r=".25"/>
<circle cx="92.1" cy="109.4" r=".25"/>
<circle cx="94.3" cy="109.4" r=".25"/>
<circle cx="117" cy="109.4" r=".25"/>
<circle cx="119.1" cy="107.3" r=".25"/>
</g>
<text font-size="20.8" x="231.8" y="255.4">upna</text>
<text font-size="6.9" x="248.8" y="279.1">VÁLVULA DE SEGURIDAD</text>
<text font-size="5.2" x="83.8" y="252.3">A-A</text>
<g font-size="4.9">
<text x="314.4" y="244.3">E.T.S.I.I.T.</text>
<text x="360.3" y="246.9">Jaime Osés Azcona</text>
<text x="360" y="252.2">Santiago Oronoz Saz</text>
<text x="351.4" y="264.5">15.01</text>
<text x="347.1" y="279.9">21/03/2019</text>
<text x="387.5" y="280.6">1:4</text>
</g>
<g font-size="3.5">
<text x="243.4" y="155.7">2</text>
<text x="267.1" y="156">Tuerca</text>
<text x="333.1" y="155.7">16</text>
<text x="351.8" y="156">M20 DIN934</text>
<text x="388.5" y="156">Acero</text>
<text x="243.4" y="160.7">1</text>
<text x="267.1" y="161">Junta</text>
<text x="311.8" y="160.8">17.12</text>
<text x="333.1" y="160.7">15</text>
<text x="388.5" y="161">Caucho</text>
<text x="243.4" y="165.7">6</text>
<text x="267.1" y="165.9">Tuerca</text>
<text x="333.1" y="165.7">14</text>
<text x="351.8" y="165.9">M10 DIN934</text>
<text x="388.5" y="165.9">Acero</text>
<text x="243.4" y="170.5">6</text>
<text x="267.1" y="170.7">Espárrago</text>
<text x="333.1" y="170.5">13</text>
<text x="347" y="170.7">M10x40 UNE 17084-66</text>
<text x="388.5" y="170.7">Acero</text>
<text x="243.4" y="175.6">1</text>
<text x="267.1" y="175.7">Tapa</text>
<text x="311.8" y="175.6">17.11</text>
<text x="333.1" y="175.6">12</text>
<text x="388.5" y="175.7">Acero</text>
<text x="243.4" y="185.7">2</text>
<text x="243.4" y="180.6">1</text>
<text x="267.1" y="185.9">Esparrago</text>
<text x="267.1" y="180.8">Cierre</text>
<text x="311.8" y="180.6">17.10</text>
<text x="311.8" y="185.6">17.09</text>
<text x="333.1" y="185.7">10</text>
<text x="333.1" y="180.6">11</text>
<text x="388.5" y="180.8">Bronce</text>
<text x="388.5" y="185.9">Acero</text>
<text x="243.4" y="190.5">1</text>
<text x="267.1" y="190.7">Soporte de resorte</text>
<text x="311.8" y="190.6">17.08</text>
<text x="335.1" y="190.5">9</text>
<text x="388.5" y="190.7">Acero</text>
<text x="243.4" y="195.3">1</text>
<text x="267.1" y="195.5">Puente</text>
<text x="311.8" y="195.4">17.07</text>
<text x="335.1" y="195.3">8</text>
<text x="388.5" y="195.5">Acero</text>
<text x="243.4" y="200.5">2</text>
<text x="267.1" y="200.7">Contratuerca</text>
<text x="335.1" y="200.5">7</text>
<text x="351.8" y="200.7">M20 DIN936</text>
<text x="388.5" y="200.7">Acero</text>
<text x="243.4" y="205.6">1</text>
<text x="267.1" y="205.8">Resorte</text>
<text x="311.8" y="205.7">17.06</text>
<text x="335.1" y="205.6">6</text>
<text x="388.5" y="205.8">Acero</text>
<text x="243.4" y="215.3">2</text>
<text x="243.4" y="210.2">1</text>
<text x="267.1" y="215.5">Tuerca</text>
<text x="267.1" y="210.4">Prensaestopas</text>
<text x="311.8" y="210.3">17.05</text>
<text x="335.1" y="215.3">4</text>
<text x="335.1" y="210.2">5</text>
<text x="351.8" y="215.5">M20 DIN934</text>
<text x="388.5" y="210.4">Acero</text>
<text x="388.5" y="215.5">Acero</text>
<text x="243.4" y="220.3">1</text>
<text x="267.1" y="220.5">Empaquetadura</text>
<text x="311.8" y="220.3">17.04</text>
<text x="335.1" y="220.3">3</text>
<text x="388.5" y="220.5">Caucho</text>
<text x="243.4" y="225.2">1</text>
<text x="267.1" y="225.4">Vástago</text>
<text x="311.8" y="225.3">17.03</text>
<text x="335.1" y="225.2">2</text>
<text x="388.5" y="225.4">Acero</text>
<text x="243.4" y="230.5">1</text>
<text x="267.1" y="230.7">Cuerpo válvula</text>
<text x="311.8" y="230.5">17.02</text>
<text x="335.1" y="230.5">1</text>
<text x="388.5" y="230.3">Fundición</text>
<text x="231.8" y="235.4">Nº piezas</text>
<text x="261.6" y="235.4">Denominación</text>
<text x="310.6" y="235.4">Nº Plano</text>
<text x="328.4" y="235.4">Marca</text>
<text x="348.3" y="235.4">Modelo</text>
<text x="385.9" y="235.4">Material</text>
<text x="343.7" y="241.6">REALIZADO:</text>
<text x="255" y="256.2">Universidad Pública de Navarra</text>
<text x="318.4" y="255.7">DIBUJO</text>
<text x="343.7" y="257.6">Nº PLANO:</text>
<text x="255" y="260.7">Nafarroako Unibertsitate Publikoa</text>
<text x="314.7" y="260.1">INDUSTRIAL</text>
<text x="231.8" y="271.5">PLANO:</text>
<text x="343.7" y="271.5">FECHA:</text>
<text x="377.3" y="271.5">ESCALA:</text>
</g>
<g font-size="2.4">
<text x="135.6" y="40.7">A</text>
<text x="90.6" y="104.2">A</text>
</g>
<g font-size="2.1">
<text x="149.6" y="50.5">7</text>
<text x="80.7" y="62.2">4</text>
<text x="150.4" y="60.9">8</text>
<text x="73.5" y="81.3">6</text>
<text x="149.5" y="93.5">9</text>
<text x="153.7" y="103.5">10</text>
<text x="75.6" y="113.5">5</text>
<text x="163.4" y="113.5">16</text>
<text x="73.3" y="131.5">12</text>
<text x="163" y="135.3">15</text>
<text x="74.9" y="141.5">3</text>
<text x="86.6" y="153.2">2</text>
<text x="163.4" y="150">11</text>
<text x="158.9" y="172.8">1</text>
<text x="79.1" y="206.8">13</text>
<text x="79" y="238.2">14</text>
</g>
</svg>
